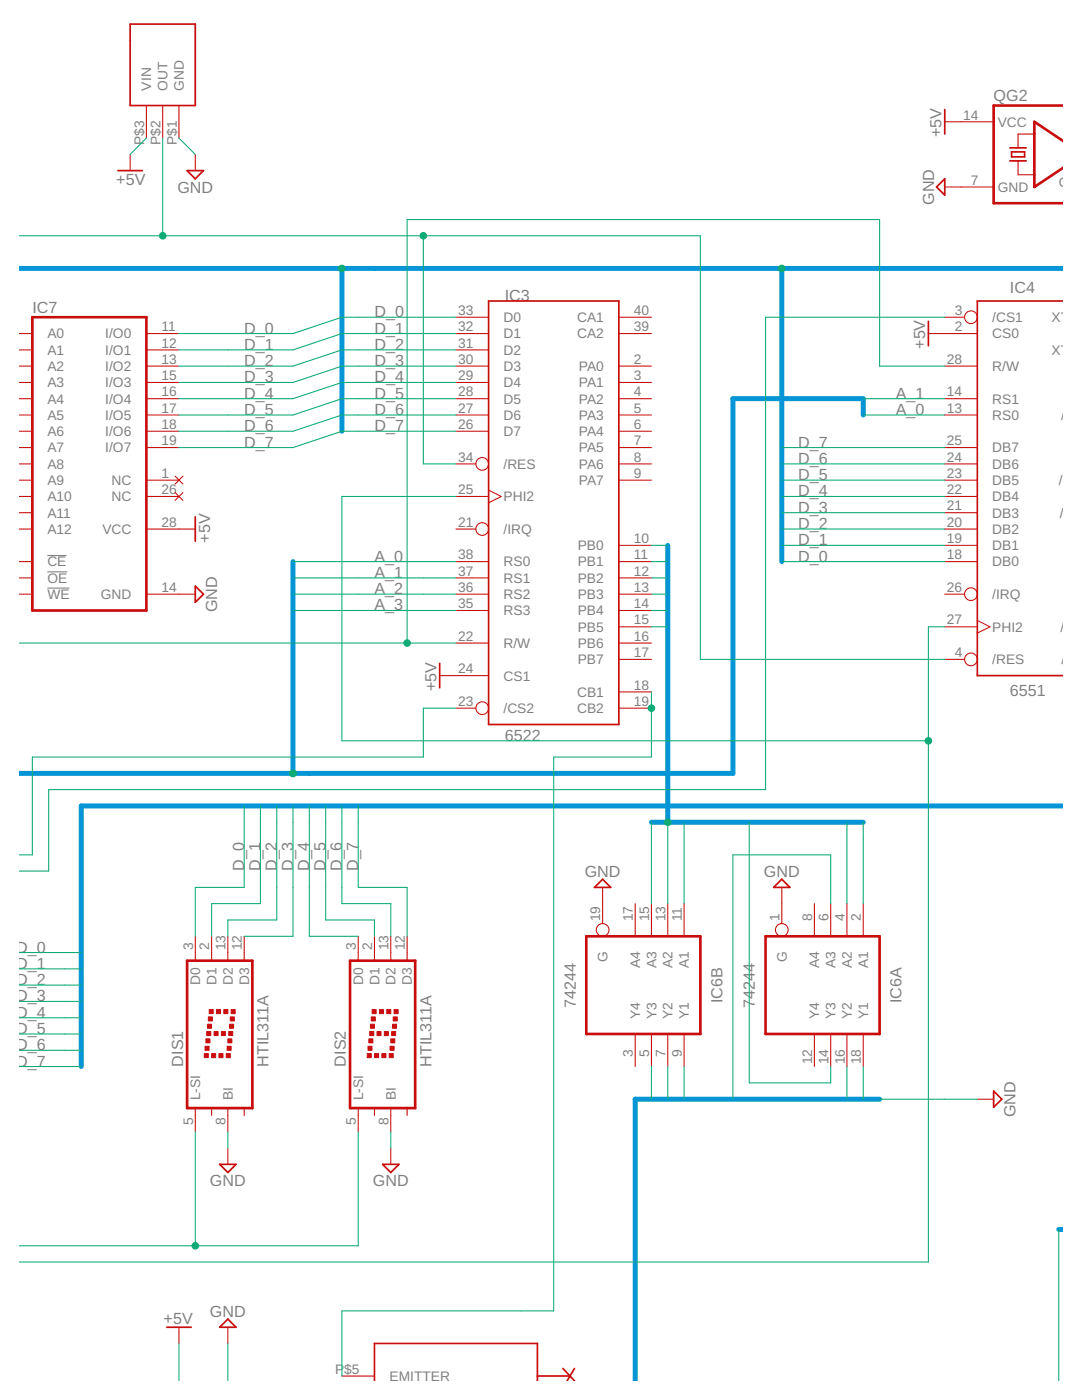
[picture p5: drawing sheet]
<svg xmlns="http://www.w3.org/2000/svg" width="216mm" height="279mm" viewBox="0 0 216 279" stroke-linecap="round" stroke-linejoin="round" font-family="sans-serif">
<path d="M9.4 110.9h3.9M9.4 114.1h4M9.4 117.4h4.5" fill="none" stroke="#808080" stroke-width=".21"/>
<g fill="none" stroke="#c90d0c" stroke-width=".34">
<path d="M26 4.8h13v16.3h-13zM23.5 34.1h4.9M37.3 34.1h3.3l-1.6 1.6zM188.5 21.9v4.9M188.5 35.7v3.2l-1.6-1.6zM201.5 32.1h3.3M201.5 29.5h3.3M201.8 30.3h2.6v1h-2.6zM97.5 60.1h26v84.5h-26zM185.3 64.1v4.9M212.1 60.1h-17.1v74.7h17.1M39 103.1v4.9"/>
<path d="M39 117l1.6 1.6-1.6 1.6zM87.7 132.4v4.9M120.2 175.5l1.7 1.6h-3.3zM156 175.5l1.6 1.6h-3.2zM198.3 217.7l1.6 1.7-1.6 1.6zM43.8 232.4h3.3l-1.6 1.6zM76.3 232.4h3.3l-1.6 1.6zM33.3 264.9h4.9M45.5 263.2l1.6 1.7h-3.3zM74.7 275.6v-7.5h32.5v7.5M107.2 274.6h6.5M112.3 273.1l2.3 2.5"/>
<path d="M113.7 274.6l-.5 1M114.6 273.1l-.9 1.5"/>
</g>
<g fill="none" stroke="#c90d0c" stroke-width=".21">
<path d="M26 30.8v3.3M29.2 21.1v6.5M32.5 21.1v6.5M35.7 21.1v6.5M39 30.8v3.3M188.5 37.3h9.8M188.5 24.3h9.8M203.1 32.1v2.8h3.3M206.4 26.8h-3.3v2.7M3.8 66.6h2.7M3.8 79.6h2.7M3.8 76.3h2.7"/>
<path d="M3.8 73.1h2.7M3.8 69.8h2.7M29.2 66.6h6.5M29.2 79.6h6.5M29.2 76.3h6.5M29.2 73.1h6.5M29.2 69.8h6.5M91 66.6h6.5M91 63.3h6.5M91 79.6h6.5M91 76.3h6.5M91 73.1h6.5"/>
<path d="M91 69.8h6.5M123.5 66.6h6.5M123.5 63.3h6.5M123.5 79.6h6.5M123.5 76.3h6.5M123.5 73.1h6.5M185.3 66.6h9.7M188.5 63.3h4M188.5 79.6h6.5M188.5 73.1h6.5M3.8 95.8h2.7M3.8 92.6h2.7"/>
<path d="M3.8 89.3h2.7M3.8 86.1h2.7M3.8 82.8h2.7M3.8 99.1h2.7M29.2 95.8h6.5M29.2 89.3h6.5M29.2 86.1h6.5M29.2 82.8h6.5M29.2 99.1h6.5M34.9 98.3l1.6 1.6M34.9 95l1.6 1.6M36.5 98.3l-1.6 1.6"/>
<path d="M36.5 95l-1.6 1.6M91 92.6h4M91 86.1h6.5M91 82.8h6.5M91 99.1h6.5M97.5 97.8l2.5 1.3-2.5 1.3M123.5 95.8h6.5M123.5 92.6h6.5M123.5 89.3h6.5M123.5 86.1h6.5M123.5 82.8h6.5M188.5 95.8h6.5"/>
<path d="M188.5 92.6h6.5M188.5 89.3h6.5M188.5 82.8h6.5M188.5 99.1h6.5M3.8 118.6h2.7M3.8 115.3h2.7M3.8 112.1h2.7M3.8 105.6h2.7M3.8 102.3h2.7M29.2 118.6h9.8M29.2 105.6h9.8M91 118.6h6.5"/>
<path d="M91 115.3h6.5M91 112.1h6.5M91 105.6h4M123.5 118.6h6.5M123.5 115.3h6.5M123.5 112.1h6.5M123.5 108.8h6.5M188.5 118.6h4M188.5 112.1h6.5M188.5 108.8h6.5M188.5 105.6h6.5M188.5 102.3h6.5"/>
<path d="M87.7 134.8h9.8M91 128.3h6.5M91 121.8h6.5M123.5 131.6h6.5M123.5 128.3h6.5M123.5 125.1h6.5M123.5 121.8h6.5M123.5 138.1h6.5M188.5 131.6h4M188.5 125.1h6.5M195 123.8l2.5 1.3-2.5 1.2M91 141.3h4"/>
<path d="M123.5 141.3h6.5M120.2 177.1v7.2M156 177.1v7.2M39 186.9v4.8M42.2 186.9v4.8M45.5 186.9v4.8M48.7 186.9v4.8M71.5 186.9v4.8M74.7 186.9v4.8M78 186.9v4.8M81.2 186.9v4.8M126.7 180.3v6.6"/>
<path d="M130 180.3v6.6M133.2 180.3v6.6M136.5 180.3v6.6M162.5 180.3v6.6M165.8 180.3v6.6M169 180.3v6.6M172.3 180.3v6.6M126.7 206.4v6.5M130 206.4v6.5M133.2 206.4v6.5M136.5 206.4v6.5M162.5 206.4v6.5"/>
<path d="M165.8 206.4v6.5M169 206.4v6.5M172.3 206.4v6.5M195 219.4h3.3M39 221v4.9M42.2 221v1.6M45.5 221v4.9M45.5 229.1v3.3M48.7 221v1.6M71.5 221v4.9M74.7 221v1.6M78 221v4.9"/>
<path d="M78 229.1v3.3M81.2 221v1.6M35.7 264.9v3.2M45.5 264.9v3.2M68.2 274.6h6.5"/>
<circle cx="193.7" cy="63.3" r="1.27"/>
<circle cx="96.2" cy="92.6" r="1.27"/>
<circle cx="96.2" cy="105.6" r="1.27"/>
<circle cx="193.7" cy="118.6" r="1.27"/>
<circle cx="193.7" cy="131.6" r="1.27"/>
<circle cx="96.2" cy="141.3" r="1.27"/>
<circle cx="120.2" cy="185.6" r="1.27"/>
<circle cx="156" cy="185.6" r="1.27"/>
</g>
<path d="M212.1 21.1h-13.8v19.5h13.8M212.1 28.1l-5.7-3.8v13l5.7-3.8M6.5 63.3h22.7v58.5h-22.7zM37.3 191.7h13.1v29.4h-13.1zM69.8 191.7h13v29.4h-13zM117 186.9h22.7v19.5h-22.7zM152.8 186.9h22.7v19.5h-22.7z" fill="none" stroke="#c90d0c" stroke-width=".53"/>
<g fill="#c90d0c" stroke="#c90d0c" stroke-width=".2">
<path d="M41.7 201.5h.8v.8h-.8z"/>
<path d="M43.2 201.5h.8v.8h-.8z"/>
<path d="M44.7 201.5h.8v.8h-.8z"/>
<path d="M46.1 201.5h.8v.8h-.8z"/>
<path d="M41.6 202.9h.8v.9h-.8z"/>
<path d="M41.4 204.4h.8v.8h-.8z"/>
<path d="M41.3 205.9h.8v.8h-.8z"/>
<path d="M41.1 207.3h.8v.8h-.8z"/>
<path d="M40.9 208.8h.8v.8h-.8z"/>
<path d="M42.7 205.9h.8v.8h-.8z"/>
<path d="M40.8 210.3h.8v.8h-.8z"/>
<path d="M44.2 205.9h.8v.8h-.8z"/>
<path d="M45.6 205.9h.8v.8h-.8z"/>
<path d="M46 202.9h.8v.9h-.8z"/>
<path d="M45.8 204.4h.8v.8h-.8z"/>
<path d="M45.5 207.3h.8v.8h-.8z"/>
<path d="M45.3 208.8h.8v.8h-.8z"/>
<path d="M45.1 210.3h.9v.8h-.9z"/>
<path d="M42.2 210.3h.8v.8h-.8z"/>
<path d="M43.7 210.3h.8v.8h-.8z"/>
<path d="M74.3 201.5h.8v.8h-.8z"/>
<path d="M75.7 201.5h.8v.8h-.8z"/>
<path d="M77.2 201.5h.8v.8h-.8z"/>
<path d="M78.6 201.5h.8v.8h-.8z"/>
<path d="M74.1 202.9h.8v.9h-.8z"/>
<path d="M73.9 204.4h.8v.8h-.8z"/>
<path d="M73.8 205.9h.8v.8h-.8z"/>
<path d="M73.6 207.3h.8v.8h-.8z"/>
<path d="M73.4 208.8h.8v.8h-.8z"/>
<path d="M75.2 205.9h.8v.8h-.8z"/>
<path d="M73.3 210.3h.8v.8h-.8z"/>
<path d="M76.7 205.9h.8v.8h-.8z"/>
<path d="M78.1 205.9h.9v.8h-.9z"/>
<path d="M78.5 202.9h.8v.9h-.8z"/>
<path d="M78.3 204.4h.8v.8h-.8z"/>
<path d="M78 207.3h.8v.8h-.8z"/>
<path d="M77.8 208.8h.8v.8h-.8z"/>
<path d="M77.7 210.3h.8v.8h-.8z"/>
<path d="M74.7 210.3h.8v.8h-.8z"/>
<path d="M76.2 210.3h.8v.8h-.8z"/>
</g>
<path d="M3.8 53.6h208.3M68.2 53.6v32.5M156 53.6v58.5M172.3 82.8v-3.2h-26.1v74.7h-142.4M58.5 112.1v42.2M133.2 108.8v55.3M130 164.1h42.3M212.1 160.8h-195.9v52.1M175.5 219.4h-48.8v56.2M211.3 245.4h.8" fill="none" stroke="#0696d7" stroke-width=".99"/>
<g fill="#0dab76" stroke="#0dab76" stroke-width=".2">
<circle cx="156" cy="53.6" r=".66"/>
<circle cx="68.2" cy="53.6" r=".66"/>
<circle cx="58.5" cy="154.3" r=".66"/>
<circle cx="133.2" cy="164.1" r=".66"/>
<circle cx="39" cy="248.6" r=".66"/>
<circle cx="185.3" cy="147.8" r=".66"/>
<circle cx="81.2" cy="128.3" r=".66"/>
<circle cx="130" cy="141.3" r=".66"/>
<circle cx="32.5" cy="47.1" r=".66"/>
<circle cx="84.5" cy="47.1" r=".66"/>
</g>
<g fill="none" stroke="#0dab76" stroke-width=".21">
<path d="M29.2 27.6l-3.2 3.2M32.5 27.6v19.5M35.7 27.6l3.3 3.2M3.8 47.1h135.9v84.5h48.8M84.5 47.1v45.5h6.5M91 63.3h-22.8l-9.7 3.3h-22.8M91 66.6h-22.8l-9.7 3.2h-22.8M91 69.8h-22.8l-9.7 3.3h-22.8M91 73.1h-22.8l-9.7 3.2h-22.8M91 76.3h-22.8l-9.7 3.3h-22.8M91 79.6h-22.8l-9.7 3.2h-22.8M172.3 79.6h16.2"/>
<path d="M188.5 63.3h-35.7v94.3h-143.1v16.2h-5.9M188.5 73.1h-13v-29.3h-94.3v84.5M91 99.1h-22.8v48.7h117.1M91 82.8h-22.8l-9.7 3.3h-22.8M91 86.1h-22.8l-9.7 3.2h-22.8M156 99.1h32.5M156 95.8h32.5M156 92.6h32.5M156 89.3h32.5M172.3 82.8h16.2M58.5 112.1h32.5M58.5 115.3h32.5"/>
<path d="M58.5 118.6h32.5M130 112.1h3.2M130 108.8h3.2M130 115.3h3.2M130 118.6h3.2M156 112.1h32.5M156 108.8h32.5M156 105.6h32.5M156 102.3h32.5M3.8 128.3h87.2M58.5 121.8h32.5M130 138.1v13h-19.5v110.5h-42.3v13"/>
<path d="M130 121.8h3.2M130 125.1h3.2M188.5 125.1h-3.2v126.8h-181.5M91 141.3h-6.5v9.8h-78v19.5h-2.7M48.7 160.8v16.3h-9.7v9.8M52 160.8v19.5h-9.8v6.6M55.2 160.8v22.8h-9.7v3.3M58.5 160.8v26.1h-9.8M61.7 160.8v26.1h9.8M65 160.8v22.8h9.7v3.3M68.2 160.8v19.5h9.8v6.6M71.5 160.8v16.3h9.7v9.8"/>
<path d="M130 164.1v16.2M133.2 164.1v16.2M136.5 164.1v16.2M149.5 164.1v52h16.3v-3.2M169 164.1v16.2M172.3 164.1v16.2M3.8 190.1h12.4M3.8 193.4h12.4M3.8 196.6h12.4M3.8 199.9h12.4M165.8 180.3v-9.7h-19.6v48.8M3.8 203.1h12.4"/>
<path d="M3.8 206.4h12.4M3.8 209.6h12.4M3.8 212.9h12.4M130 212.9v6.5M133.2 212.9v6.5M136.5 212.9v6.5M169 212.9v6.5M172.3 212.9v6.5M175.5 219.4h19.5M39 225.9v22.7M45.5 225.9v3.2M71.5 225.9v22.7h-67.7"/>
<path d="M78 225.9v3.2M211.3 245.4v30.2M35.7 268.1v7.5M45.5 268.1v7.5"/>
</g>
<g font-size="3.2" fill="#808080">
<text x="198.3" y="20.2">QG2</text>
<text x="187.9" y="27.4" transform="rotate(-90 187.9 27.4)">+5V</text>
<text x="23.2" y="37">+5V</text>
<text x="35.4" y="38.5">GND</text>
<text x="186.4" y="40.9" transform="rotate(-90 186.4 40.9)">GND</text>
<text x="201.5" y="58.4">IC4</text>
<text x="6.5" y="62.5">IC7</text>
<text x="74.7" y="63.3">D_0</text>
<text x="100.7" y="60.1">IC3</text>
<text x="48.7" y="66.6">D_0</text>
<text x="48.7" y="69.8">D_1</text>
<text x="74.7" y="66.6">D_1</text>
<text x="74.7" y="69.8">D_2</text>
<text x="184.6" y="69.6" transform="rotate(-90 184.6 69.6)">+5V</text>
<text x="48.7" y="73.1">D_2</text>
<text x="48.7" y="76.3">D_3</text>
<text x="74.7" y="73.1">D_3</text>
<text x="74.7" y="76.3">D_4</text>
<text x="48.7" y="79.6">D_4</text>
<text x="48.7" y="82.8">D_5</text>
<text x="74.7" y="79.6">D_5</text>
<text x="74.7" y="82.8">D_6</text>
<text x="178.8" y="82.8">A_0</text>
<text x="178.8" y="79.6">A_1</text>
<text x="48.7" y="86.1">D_6</text>
<text x="48.7" y="89.3">D_7</text>
<text x="74.7" y="86.1">D_7</text>
<text x="159.3" y="89.3">D_7</text>
<text x="159.3" y="95.8">D_5</text>
<text x="159.3" y="92.6">D_6</text>
<text x="159.3" y="99.1">D_4</text>
<text x="159.3" y="105.6">D_2</text>
<text x="159.3" y="102.3">D_3</text>
<text x="41.9" y="108.3" transform="rotate(-90 41.9 108.3)">+5V</text>
<text x="74.7" y="112.1">A_0</text>
<text x="159.3" y="112.1">D_0</text>
<text x="159.3" y="108.8">D_1</text>
<text x="74.7" y="115.3">A_1</text>
<text x="74.7" y="118.6">A_2</text>
<text x="43.4" y="122.2" transform="rotate(-90 43.4 122.2)">GND</text>
<text x="74.7" y="121.8">A_3</text>
<text x="87.1" y="137.9" transform="rotate(-90 87.1 137.9)">+5V</text>
<text x="201.5" y="138.9">6551</text>
<text x="100.7" y="147.8">6522</text>
<text x="48.7" y="173.8" transform="rotate(-90 48.7 173.8)">D_0</text>
<text x="52" y="173.8" transform="rotate(-90 52 173.8)">D_1</text>
<text x="55.2" y="173.8" transform="rotate(-90 55.2 173.8)">D_2</text>
<text x="58.5" y="173.8" transform="rotate(-90 58.5 173.8)">D_3</text>
<text x="61.7" y="173.8" transform="rotate(-90 61.7 173.8)">D_4</text>
<text x="65" y="173.8" transform="rotate(-90 65 173.8)">D_5</text>
<text x="68.2" y="173.8" transform="rotate(-90 68.2 173.8)">D_6</text>
<text x="71.5" y="173.8" transform="rotate(-90 71.5 173.8)">D_7</text>
<text x="116.7" y="175">GND</text>
<text x="152.4" y="175">GND</text>
<text x="3.2" y="190.1">D_0</text>
<text x="3.2" y="193.4">D_1</text>
<text x="3.2" y="196.6">D_2</text>
<text x="3.2" y="199.9">D_3</text>
<text x="3.2" y="203.1">D_4</text>
<text x="114.9" y="201.1" transform="rotate(-90 114.9 201.1)">74244</text>
<text x="144.1" y="200.2" transform="rotate(-90 144.1 200.2)">IC6B</text>
<text x="150.6" y="201.1" transform="rotate(-90 150.6 201.1)">74244</text>
<text x="179.9" y="200.2" transform="rotate(-90 179.9 200.2)">IC6A</text>
<text x="3.2" y="206.4">D_5</text>
<text x="3.2" y="209.6">D_6</text>
<text x="3.2" y="212.9">D_7</text>
<text x="36.5" y="212.9" transform="rotate(-90 36.5 212.9)">DIS1</text>
<text x="53.6" y="212.9" transform="rotate(-90 53.6 212.9)">HTIL311A</text>
<text x="69" y="212.9" transform="rotate(-90 69 212.9)">DIS2</text>
<text x="86.1" y="212.9" transform="rotate(-90 86.1 212.9)">HTIL311A</text>
<text x="202.7" y="222.9" transform="rotate(-90 202.7 222.9)">GND</text>
<text x="41.9" y="236.8">GND</text>
<text x="74.4" y="236.8">GND</text>
<text x="41.9" y="262.8">GND</text>
<text x="32.7" y="264.2">+5V</text>
</g>
<g font-size="2.8" fill="#808080">
<text x="30.2" y="18.1" transform="rotate(-90 30.2 18.1)">VIN</text>
<text x="33.4" y="18.1" transform="rotate(-90 33.4 18.1)">OUT</text>
<text x="36.7" y="18.1" transform="rotate(-90 36.7 18.1)">GND</text>
<text x="192.2" y="23.9">14</text>
<text x="28.8" y="28.9" transform="rotate(-90 28.8 28.9)">P$3</text>
<text x="32" y="28.9" transform="rotate(-90 32 28.9)">P$2</text>
<text x="35.3" y="28.9" transform="rotate(-90 35.3 28.9)">P$1</text>
<text x="199.1" y="25.3">VCC</text>
<text x="193.7" y="36.9">7</text>
<text x="199.1" y="38.3">GND</text>
<text x="211.3" y="37.3">OUT</text>
<text x="91.4" y="62.9">33</text>
<text x="100.5" y="64.3">D0</text>
<text x="115.1" y="64.3">CA1</text>
<text x="126.5" y="62.9">40</text>
<text x="190.5" y="62.9">3</text>
<text x="198" y="64.3">/CS1</text>
<text x="209.8" y="64.3">XTAL2</text>
<text x="9.4" y="70.8">A1</text>
<text x="9.4" y="67.5">A0</text>
<text x="21" y="67.5">I/O0</text>
<text x="21" y="70.8">I/O1</text>
<text x="32.2" y="66.1">11</text>
<text x="32.2" y="69.4">12</text>
<text x="91.4" y="69.4">31</text>
<text x="91.4" y="66.1">32</text>
<text x="100.5" y="70.8">D2</text>
<text x="100.5" y="67.5">D1</text>
<text x="115.1" y="67.5">CA2</text>
<text x="126.5" y="66.1">39</text>
<text x="190.5" y="66.1">2</text>
<text x="198" y="67.5">CS0</text>
<text x="209.8" y="70.8">XTAL1</text>
<text x="9.4" y="77.3">A3</text>
<text x="9.4" y="74">A2</text>
<text x="21" y="74">I/O2</text>
<text x="21" y="77.3">I/O3</text>
<text x="32.2" y="72.6">13</text>
<text x="32.2" y="75.9">15</text>
<text x="91.4" y="75.9">29</text>
<text x="91.4" y="72.6">30</text>
<text x="100.5" y="77.3">D4</text>
<text x="100.5" y="74">D3</text>
<text x="115.5" y="77.3">PA1</text>
<text x="115.5" y="74">PA0</text>
<text x="126.5" y="75.9">3</text>
<text x="126.5" y="72.6">2</text>
<text x="189" y="72.6">28</text>
<text x="198" y="74">R/W</text>
<text x="9.4" y="83.8">A5</text>
<text x="9.4" y="80.5">A4</text>
<text x="21" y="80.5">I/O4</text>
<text x="21" y="83.8">I/O5</text>
<text x="32.2" y="79.1">16</text>
<text x="32.2" y="82.4">17</text>
<text x="91.4" y="82.4">27</text>
<text x="91.4" y="79.1">28</text>
<text x="100.5" y="83.8">D6</text>
<text x="100.5" y="80.5">D5</text>
<text x="115.5" y="83.8">PA3</text>
<text x="115.5" y="80.5">PA2</text>
<text x="126.5" y="82.4">5</text>
<text x="126.5" y="79.1">4</text>
<text x="189" y="82.4">13</text>
<text x="189" y="79.1">14</text>
<text x="198" y="83.8">RS0</text>
<text x="198" y="80.5">RS1</text>
<text x="211.8" y="83.8">/CTS</text>
<text x="9.4" y="87">A6</text>
<text x="21" y="87">I/O6</text>
<text x="32.2" y="85.6">18</text>
<text x="32.2" y="88.9">19</text>
<text x="91.4" y="85.6">26</text>
<text x="100.5" y="87">D7</text>
<text x="115.5" y="87">PA4</text>
<text x="126.5" y="88.9">7</text>
<text x="126.5" y="85.6">6</text>
<text x="189" y="88.9">25</text>
<text x="9.4" y="90.3">A7</text>
<text x="9.4" y="93.6">A8</text>
<text x="21" y="90.3">I/O7</text>
<text x="32.2" y="95.4">1</text>
<text x="91.4" y="92.1">34</text>
<text x="100.5" y="93.6">/RES</text>
<text x="115.5" y="93.5">PA6</text>
<text x="115.5" y="90.3">PA5</text>
<text x="126.5" y="95.4">9</text>
<text x="126.5" y="92.1">8</text>
<text x="189" y="95.4">23</text>
<text x="189" y="92.1">24</text>
<text x="198" y="93.6">DB6</text>
<text x="198" y="90.3">DB7</text>
<text x="9.4" y="100.1">A10</text>
<text x="9.4" y="96.8">A9</text>
<text x="22.2" y="100">NC</text>
<text x="22.2" y="96.8">NC</text>
<text x="32.2" y="98.6">26</text>
<text x="91.4" y="98.6">25</text>
<text x="100.5" y="100.1">PHI2</text>
<text x="115.5" y="96.8">PA7</text>
<text x="189" y="101.9">21</text>
<text x="189" y="98.6">22</text>
<text x="198" y="100.1">DB4</text>
<text x="198" y="96.8">DB5</text>
<text x="211.3" y="96.8">/DCD</text>
<text x="9.4" y="106.6">A12</text>
<text x="9.4" y="103.3">A11</text>
<text x="20.4" y="106.6">VCC</text>
<text x="32.2" y="105.1">28</text>
<text x="91.4" y="105.1">21</text>
<text x="100.5" y="106.6">/IRQ</text>
<text x="189" y="105.1">20</text>
<text x="198" y="106.6">DB2</text>
<text x="198" y="103.3">DB3</text>
<text x="211.4" y="103.3">/DSR</text>
<text x="9.4" y="113.1">CE</text>
<text x="91.4" y="111.6">38</text>
<text x="100.5" y="113.1">RS0</text>
<text x="115.3" y="113.1">PB1</text>
<text x="115.3" y="109.8">PB0</text>
<text x="126.5" y="111.6">11</text>
<text x="126.5" y="108.4">10</text>
<text x="189" y="111.6">18</text>
<text x="189" y="108.4">19</text>
<text x="198" y="113.1">DB0</text>
<text x="198" y="109.8">DB1</text>
<text x="9.4" y="116.3">OE</text>
<text x="9.4" y="119.6">WE</text>
<text x="20.1" y="119.6">GND</text>
<text x="32.2" y="118.1">14</text>
<text x="91.4" y="118.1">36</text>
<text x="91.4" y="114.9">37</text>
<text x="100.5" y="119.6">RS2</text>
<text x="100.5" y="116.3">RS1</text>
<text x="115.3" y="119.6">PB3</text>
<text x="115.3" y="116.3">PB2</text>
<text x="126.5" y="118.1">13</text>
<text x="126.5" y="114.9">12</text>
<text x="189" y="118.1">26</text>
<text x="198" y="119.6">/IRQ</text>
<text x="91.4" y="121.4">35</text>
<text x="100.5" y="122.8">RS3</text>
<text x="115.3" y="122.8">PB4</text>
<text x="126.5" y="124.6">15</text>
<text x="126.5" y="121.4">14</text>
<text x="189" y="124.6">27</text>
<text x="91.4" y="127.9">22</text>
<text x="100.5" y="129.3">R/W</text>
<text x="115.3" y="129.3">PB6</text>
<text x="115.3" y="126.1">PB5</text>
<text x="126.5" y="131.1">17</text>
<text x="126.5" y="127.9">16</text>
<text x="190.5" y="131.1">4</text>
<text x="198" y="126.1">PHI2</text>
<text x="211.6" y="126.1">/DTR</text>
<text x="91.4" y="134.4">24</text>
<text x="100.5" y="135.8">CS1</text>
<text x="115.3" y="132.6">PB7</text>
<text x="126.5" y="137.6">18</text>
<text x="198" y="132.6">/RES</text>
<text x="211.8" y="132.6">/RTS</text>
<text x="91.4" y="140.9">23</text>
<text x="100.5" y="142.3">/CS2</text>
<text x="115.1" y="142.3">CB2</text>
<text x="115.1" y="139.1">CB1</text>
<text x="126.5" y="140.9">19</text>
<text x="119.8" y="183.9" transform="rotate(-90 119.8 183.9)">19</text>
<text x="126.3" y="183.9" transform="rotate(-90 126.3 183.9)">17</text>
<text x="129.5" y="183.9" transform="rotate(-90 129.5 183.9)">15</text>
<text x="132.8" y="183.9" transform="rotate(-90 132.8 183.9)">13</text>
<text x="136" y="183.9" transform="rotate(-90 136 183.9)">11</text>
<text x="155.5" y="183.9" transform="rotate(-90 155.5 183.9)">1</text>
<text x="162" y="183.9" transform="rotate(-90 162 183.9)">8</text>
<text x="165.3" y="183.9" transform="rotate(-90 165.3 183.9)">6</text>
<text x="168.5" y="183.9" transform="rotate(-90 168.5 183.9)">4</text>
<text x="171.8" y="183.9" transform="rotate(-90 171.8 183.9)">2</text>
<text x="38.5" y="189.6" transform="rotate(-90 38.5 189.6)">3</text>
<text x="41.8" y="189.6" transform="rotate(-90 41.8 189.6)">2</text>
<text x="45" y="189.6" transform="rotate(-90 45 189.6)">13</text>
<text x="48.3" y="189.6" transform="rotate(-90 48.3 189.6)">12</text>
<text x="71" y="189.6" transform="rotate(-90 71 189.6)">3</text>
<text x="74.3" y="189.6" transform="rotate(-90 74.3 189.6)">2</text>
<text x="77.5" y="189.6" transform="rotate(-90 77.5 189.6)">13</text>
<text x="80.8" y="189.6" transform="rotate(-90 80.8 189.6)">12</text>
<text x="121.2" y="192" transform="rotate(-90 121.2 192)">G</text>
<text x="157" y="192" transform="rotate(-90 157 192)">G</text>
<text x="39.9" y="196.6" transform="rotate(-90 39.9 196.6)">D0</text>
<text x="43.2" y="196.6" transform="rotate(-90 43.2 196.6)">D1</text>
<text x="46.4" y="196.6" transform="rotate(-90 46.4 196.6)">D2</text>
<text x="49.7" y="196.6" transform="rotate(-90 49.7 196.6)">D3</text>
<text x="72.4" y="196.6" transform="rotate(-90 72.4 196.6)">D0</text>
<text x="75.7" y="196.6" transform="rotate(-90 75.7 196.6)">D1</text>
<text x="79" y="196.6" transform="rotate(-90 79 196.6)">D2</text>
<text x="82.2" y="196.6" transform="rotate(-90 82.2 196.6)">D3</text>
<text x="127.7" y="193.2" transform="rotate(-90 127.7 193.2)">A4</text>
<text x="131" y="193.2" transform="rotate(-90 131 193.2)">A3</text>
<text x="134.2" y="193.2" transform="rotate(-90 134.2 193.2)">A2</text>
<text x="137.5" y="193.2" transform="rotate(-90 137.5 193.2)">A1</text>
<text x="163.5" y="193.2" transform="rotate(-90 163.5 193.2)">A4</text>
<text x="166.7" y="193.2" transform="rotate(-90 166.7 193.2)">A3</text>
<text x="170" y="193.2" transform="rotate(-90 170 193.2)">A2</text>
<text x="173.2" y="193.2" transform="rotate(-90 173.2 193.2)">A1</text>
<text x="127.7" y="203.4" transform="rotate(-90 127.7 203.4)">Y4</text>
<text x="131" y="203.4" transform="rotate(-90 131 203.4)">Y3</text>
<text x="134.2" y="203.4" transform="rotate(-90 134.2 203.4)">Y2</text>
<text x="137.5" y="203.4" transform="rotate(-90 137.5 203.4)">Y1</text>
<text x="163.5" y="203.4" transform="rotate(-90 163.5 203.4)">Y4</text>
<text x="166.7" y="203.4" transform="rotate(-90 166.7 203.4)">Y3</text>
<text x="170" y="203.4" transform="rotate(-90 170 203.4)">Y2</text>
<text x="173.2" y="203.4" transform="rotate(-90 173.2 203.4)">Y1</text>
<text x="126.3" y="210.9" transform="rotate(-90 126.3 210.9)">3</text>
<text x="129.5" y="210.9" transform="rotate(-90 129.5 210.9)">5</text>
<text x="132.8" y="210.9" transform="rotate(-90 132.8 210.9)">7</text>
<text x="136" y="210.9" transform="rotate(-90 136 210.9)">9</text>
<text x="162" y="212.4" transform="rotate(-90 162 212.4)">12</text>
<text x="165.3" y="212.4" transform="rotate(-90 165.3 212.4)">14</text>
<text x="168.5" y="212.4" transform="rotate(-90 168.5 212.4)">16</text>
<text x="171.8" y="212.4" transform="rotate(-90 171.8 212.4)">18</text>
<text x="39.9" y="219.6" transform="rotate(-90 39.9 219.6)">L-SI</text>
<text x="46.4" y="219.6" transform="rotate(-90 46.4 219.6)">BI</text>
<text x="72.5" y="219.6" transform="rotate(-90 72.5 219.6)">L-SI</text>
<text x="79" y="219.6" transform="rotate(-90 79 219.6)">BI</text>
<text x="38.5" y="224.6" transform="rotate(-90 38.5 224.6)">5</text>
<text x="45" y="224.6" transform="rotate(-90 45 224.6)">8</text>
<text x="71" y="224.6" transform="rotate(-90 71 224.6)">5</text>
<text x="77.5" y="224.6" transform="rotate(-90 77.5 224.6)">8</text>
<text x="66.8" y="274.2">P</text>
<text x="68.7" y="274.2">$5</text>
<text x="77.7" y="275.6">EMITTER</text>
</g>
</svg>
